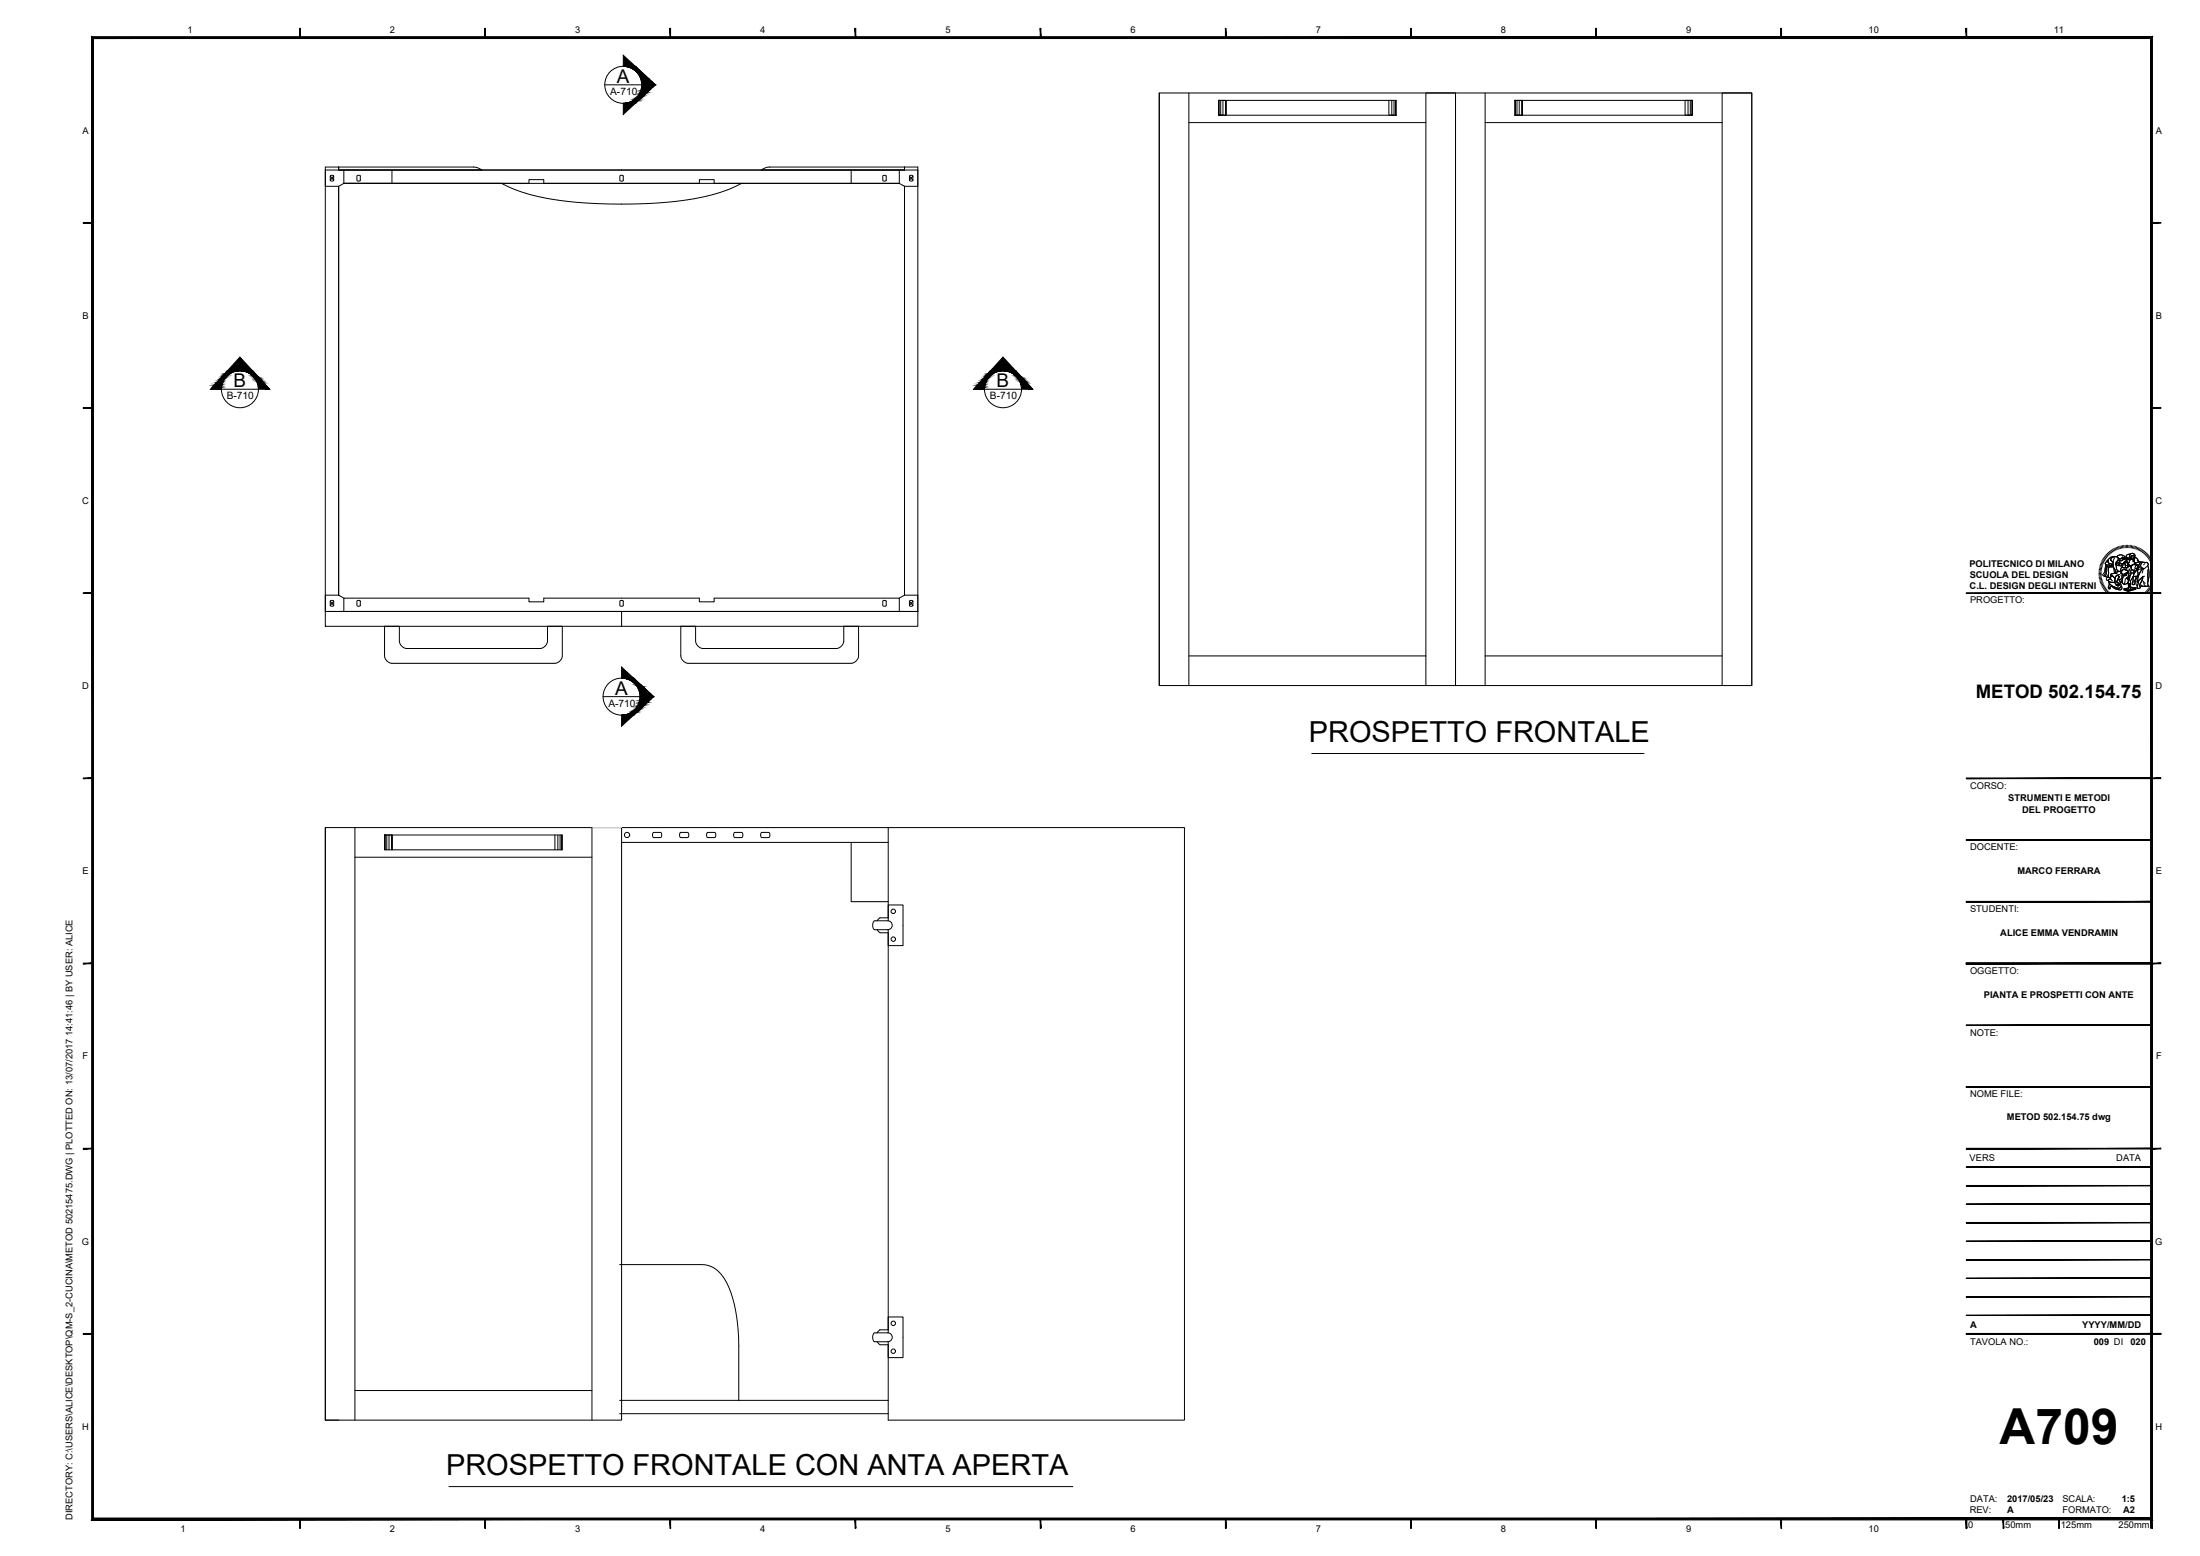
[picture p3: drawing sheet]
<svg xmlns="http://www.w3.org/2000/svg" width="594mm" height="420mm" viewBox="0 0 594 420" stroke-linecap="round" stroke-linejoin="round" font-family="sans-serif">
<!-- layer: 0 -->
<g fill="none" stroke="#000" stroke-width=".27">
<path d="M236.3 248.6h3.4a1.2 1.2 0 0 1 1.2 1.2 1.2 1.2 0 0 1-1.2 1.2l-3.4 .1M236.9 248.6l.7-.8h2.2v-3.4h4v10.9h-4v-3.4h-2.2l-.7-.9M236.3 359.9h3.4a1.2 1.2 0 0 1 1.2 1.2 1.2 1.2 0 0 1-1.2 1.2h-3.4M236.9 359.9l.7-.8h2.2v-3.5h4v11h-4v-3.5h-2.2l-.7-.8"/>
<circle cx="241.2" cy="253.6" r=".6"/>
<circle cx="241.2" cy="246.1" r=".6"/>
<circle cx="241.2" cy="357.3" r=".6"/>
<circle cx="241.2" cy="364.9" r=".6"/>
</g>
<!-- layer: A-FURN -->
<g fill="none" stroke="#000" stroke-width=".27">
<path d="M313 25.1h80v160h-80zM313 25.1v160M321 25.1v160M321 33.1h64M329 31.1h2v-4h-2h.2v4M329 31.1v-4h48v4M329 31.1h48M329.6 27.1v4h.6v-4M331 27.1v4M375 27.1v4h2M375.8 27.1v4h.6v-4M376.8 27.1v4"/>
<path d="M393 25.1h-8v160M393 25.1h80v160h-80zM401 33.1h64M401 25.1v160M409 31.1h2v-4h-2h.2v4M409 31.1v-4h48v4M409 31.1h48M409.6 27.1v4h.6v-4M411 27.1v4M455.8 27.1v4h.6v-4M456.8 31.1v-4h.2h-2v4h2M91.4 45.1v.8h38.7l-1.1-.6-1.2-.2h-40v120h160v-120h-40l-1.1 .2-1.1 .6h38.6v-.8"/>
<path d="M91.4 50.3v110.4M92.8 49.5h42.6a55.9 55.9 0 0 0 21.5 5.2l11.8 .4 7.2-.2 6.2-.5a50.5 50.5 0 0 0 18.1-4.9h42.6M244.2 50.3v110.4M87.8 165.1h160v4h-160zM103.8 169.1h4v4a2.25 2.25 0 0 0 2 2h36a2.25 2.25 0 0 0 2-2v-4h4v8a2.25 2.25 0 0 1-2 2h-44a2.25 2.25 0 0 1-2-2zM167.8 165.1v4M183.8 169.1h4v4a2.25 2.25 0 0 0 2 2h36a2.25 2.25 0 0 0 2-2v-4h4v8a2.25 2.25 0 0 1-2 2h-44a2.25 2.25 0 0 1-2-2zM321 177.1h64M401 177.1h64M465 185.1v-160h8v160M87.8 223.5v160h3.6M87.8 223.5h80v160h-80z"/>
<path d="M95.8 223.5v160M95.8 231.5h64M103.8 225.5h48v4h-48zM104.4 225.5v4M105 225.5v4M105.8 225.5v4v-4h-2h.2v4M149.8 225.5v4M150.6 225.5v4M151.2 225.5v4M151.6 225.5v4M159.8 223.5v160M229.8 227.5v16h10"/>
<path d="M239.8 248.6v-25.1h80v160h-80v-21.2M239.8 251v108.9M167.3 341.5h22.2a8 8 0 0 1 7.1 5.6 41.9 41.9 0 0 1 2.9 16.4v14.6M95.8 375.5h64M167.3 378.1h72.5M167.3 381.7h72.5"/>
</g>
<!-- layer: G-ANNO-DIM -->
<g fill="none" stroke="#000" stroke-width=".27">
<path d="M163.3 22.9h10M59.8 105.1h10M265.8 105.1h10M162.8 188.1h10M354.2 203.5h89.8M121.2 401.4h168.5"/>
<circle cx="168.3" cy="22.9" r="5"/>
<circle cx="64.8" cy="105.1" r="5"/>
<circle cx="270.8" cy="105.1" r="5"/>
<circle cx="167.9" cy="188.1" r="5"/>
</g>
<!-- layer: meccanismi -->
<g fill="none" stroke="#000" stroke-width=".27">
<path d="M89.3 47.4l.8 .1-.1 1.3-.8-.1zM92.8 45.9v3.6h50v-1h4v1M96.5 47.4l.8 .1-.1 1.3-.8-.1zM105.8 45.9v3.6M167.4 47.5l.4-.2 .5 .2-.1 1.3-.5 .1-.3-.2zM188.8 49.5v-1h4v1h50l1.4 .8h3.6v-4.4h-160v4.4h3.6l1.4-.8h107.4M229.8 45.9v3.6M238.4 47.5l.4-.2 .5 .2-.1 1.3-.5 .1-.3-.2zM242.8 45.9v3.6M245.6 47.5l.4-.2 .5 .2-.1 1.3-.5 .1-.3-.2zM89.3 162.2l.5-.1 .3 .2v1.2l-.2 .2-.7-.2zM92.8 165.1v-3.6h50v1h4v-1h42v1h4v-1h50v3.6"/>
<path d="M92.8 161.5l-1.4-.8h-3.6v4.4h160v-4.4h-3.6l-1.4 .8M96.5 162.2h.8l-.1 1.4-.8-.1zM167.4 162.3l.4-.2 .5 .2-.1 1.3-.8-.1zM238.4 162.3l.4-.2 .5 .2-.1 1.3-.8-.1zM245.6 162.3l.4-.2 .5 .2-.1 1.3-.8-.1zM167.3 223.5h72.5M167.8 227.5h72M176.3 224.9l2-.1a.87 .87 0 0 1 0 1.4h-1.8l-.3-.5zM183.7 224.8h1.9a.87 .87 0 0 1 0 1.4l-1.9-.1-.2-.5zM191 224.8h2a.87 .87 0 0 1 0 1.4l-2-.1-.2-.5zM198.3 224.8h1.9a.86 .86 0 0 1 0 1.4l-1.9-.1-.2-.6zM205.6 224.8h1.9a.87 .87 0 0 1 0 1.4l-1.9-.1-.2-.6z"/>
<path d="M236.3 248.6a1.51 1.51 0 0 0 0 2.5M236.3 359.9a1.5 1.5 0 0 0 0 2.4"/>
<circle cx="169.3" cy="225.5" r=".7"/>
</g>
<!-- layer: viti -->
<path d="M89.2 47.5l.9 1.2M90.1 47.5l-.9 1.2M245.6 47.6l.9 1.1M246.5 47.6l-.9 1.1M89.2 162.4l.9 1.1M90.1 162.4l-.9 1.1M245.6 162.4l.9 1.1M246.5 162.4l-.9 1.1" fill="none" stroke="#000" stroke-width=".27"/>
<!-- layer: ante -->
<path d="M159.8 223.5h8" fill="none" stroke="#dcdcdc" stroke-width=".27"/>
<!-- layer: G-ANNO-DIM -->
<g fill="#000" stroke="#000" stroke-width=".27">
<path d="M168.3 14.9l3.3 3h-3.3zM168.8 27.9h2.8zM64.8 96.4l3.4 3.7h-6.8zM270.8 96.4l3.5 3.7h-6.8zM56.9 105.1h2.9zM262.9 105.1h2.9zM167.8 180.1l3.3 3h-3.3zM168.3 193.1h2.8z"/>
<path d="M168.3 17.9h3.3zM168.3 17.9h3.3z"/>
<path d="M168.8 17.9l2.8 .1zM168.8 17.9l2.8 .1z"/>
<path d="M169.2 18l2.6 .1zM169.2 18l2.6 .1z"/>
<path d="M169.6 18.1l2.3 .1zM169.6 18.1l2.3 .1z"/>
<path d="M170.1 18.2l2 .2-.2-.2zM170.1 18.2l2 .2h-1.6z"/>
<path d="M170.5 18.4l1.8 .2-.2-.2zM170.5 18.4l1.8 .2h-1.4z"/>
<path d="M170.9 18.6l1.7 .3-.3-.3zM170.9 18.6l1.7 .3h-1.4z"/>
<path d="M171.2 18.9l1.7 .2-.3-.2zM171.2 18.9l1.7 .2h-1.3z"/>
<path d="M171.6 19.1l1.6 .4-.3-.4zM171.6 19.1l1.6 .4h-1.3z"/>
<path d="M171.9 19.5l1.7 .3-.4-.3zM171.9 19.5l1.7 .3h-1.4z"/>
<path d="M172.2 19.8l1.8 .4-.4-.4zM172.2 19.8l1.8 .4h-1.5z"/>
<path d="M168.3 27.9h3.3zM168.3 27.9h3.3l-3.3 3z"/>
<path d="M169.2 27.8h2.4zM168.8 27.9h2.8z"/>
<path d="M169.6 27.7h2.2zM169.2 27.8h2.4z"/>
<path d="M170.1 27.6l1.7 .1 .1-.1zM169.6 27.7l.5-.1 1.7 .1z"/>
<path d="M170.5 27.4l1.4 .2 .2-.2zM170.1 27.6l.4-.2 1.4 .2z"/>
<path d="M170.9 27.2l1.2 .2 .2-.2zM170.5 27.4l.4-.2 1.2 .2z"/>
<path d="M171.2 26.9l1.1 .3 .3-.3zM170.9 27.2l.3-.3 1.1 .3z"/>
<path d="M171.6 26.7l1 .2 .3-.2zM171.2 26.9l.4-.2 1 .2z"/>
<path d="M171.9 26.4l1 .3 .3-.3zM171.6 26.7l.3-.3 1 .3z"/>
<path d="M172.2 26l1 .4 .4-.4zM172.2 26l1 .4h-1.3z"/>
<path d="M172.5 20.2l1.9 .3-.4-.3zM172.5 20.2l1.9 .3h-1.7z"/>
<path d="M172.5 25.7l1.1 .3 .4-.3zM172.5 25.7l1.1 .3h-1.4z"/>
<path d="M172.7 20.5l2.2 .4-.5-.4zM172.7 20.5l2.2 .4h-2z"/>
<path d="M172.7 25.3l1.3 .4 .4-.4zM172.7 25.3l1.3 .4h-1.5z"/>
<path d="M172.9 20.9l2.4 .5-.4-.5zM172.9 20.9l2.4 .5h-2.2z"/>
<path d="M172.9 24.9l1.5 .4 .5-.4zM172.9 24.9l1.5 .4h-1.7z"/>
<path d="M173.1 21.4l2.7 .4-.5-.4zM173.1 21.4l2.7 .4h-2.6z"/>
<path d="M173.1 24.5l1.8 .4 .4-.4zM173.1 24.5l1.8 .4h-2z"/>
<path d="M173.2 21.8l3.1 .4-.5-.4zM173.2 21.8l3.1 .4h-3z"/>
<path d="M173.2 24l2.1 .5 .5-.5zM173.2 24l2.1 .5h-2.2z"/>
<path d="M173.3 22.2l3.5 .5-.5-.5zM173.3 22.2l3.5 .5h-3.5z"/>
<path d="M173.3 23.6l2.5 .4 .5-.4zM173.3 23.6l2.5 .4h-2.6z"/>
<path d="M173.3 22.7l3.7 .2-.2-.2zM173.3 22.7l3.7 .2h-3.7z"/>
<path d="M173.3 23.1l3 .5 .5-.5zM173.3 23.1l3 .5h-3z"/>
<path d="M173.3 22.9l3.5 .2 .2-.2zM173.3 22.9l3.5 .2h-3.5z"/>
<path d="M57.3 104.7l2.5 .4v-.4zM57.3 104.7l2.5 .4h-2.9z"/>
<path d="M57.7 104.2l2.1 .5 .1-.5zM57.7 104.2l2.1 .5h-2.5z"/>
<path d="M58.1 103.8l1.8 .4 .1-.4zM58.1 103.8l1.8 .4h-2.2z"/>
<path d="M58.5 103.3l1.5 .5 .1-.5zM58.5 103.3l1.5 .5h-1.9z"/>
<path d="M58.8 102.9l1.3 .4 .2-.4zM58.8 102.9l1.3 .4h-1.6z"/>
<path d="M59.2 102.5l1.1 .4 .2-.4zM59.2 102.5l1.1 .4h-1.5z"/>
<path d="M59.5 102.2l1 .3 .2-.3zM59.5 102.2l1 .3h-1.3z"/>
<path d="M59.9 101.8l.8 .4 .3-.4zM59.9 101.8l.8 .4h-1.2z"/>
<path d="M60.2 101.5l.8 .3 .3-.3zM60.2 101.5l.8 .3h-1.1z"/>
<path d="M60.4 101.2l.9 .3 .4-.3zM60.4 101.2l.9 .3h-1.1z"/>
<path d="M60.7 100.9l1 .3 .3-.3zM60.7 100.9l1 .3h-1.3z"/>
<path d="M60.9 100.7l1.1 .2 .4-.2zM60.9 100.7l1.1 .2h-1.3z"/>
<path d="M61.1 100.5l1.3 .2 .4-.2zM61.1 100.5l1.3 .2h-1.5z"/>
<path d="M61.2 100.3l1.6 .2 .4-.2zM61.2 100.3l1.6 .2h-1.7z"/>
<path d="M61.3 100.2h2.4zM61.3 100.2l1.9 .1h-2z"/>
<path d="M61.4 100.2h2.7zM61.3 100.2h2.4z"/>
<path d="M61.4 100.1h3.2zM61.4 100.1h3.6z"/>
<path d="M61.4 100.1h3.2zM61.4 100.1l2.7 .1z"/>
<path d="M65 100.1h3.2zM65 100.1h3.2z"/>
<path d="M65 100.1h3.2zM65 100.1h3.2z"/>
<path d="M65.5 100.1l2.8 .1zM65.5 100.1l2.8 .1z"/>
<path d="M65.9 100.2l2.5 .1zM65.9 100.2l2.5 .1z"/>
<path d="M66.3 100.3l2.3 .2-.2-.2zM66.3 100.3l2.3 .2z"/>
<path d="M66.7 100.5l2 .2-.1-.2zM66.7 100.5l2 .2h-1.6z"/>
<path d="M67.1 100.7l1.9 .2-.3-.2zM67.1 100.7l1.9 .2h-1.5z"/>
<path d="M67.5 100.9l1.7 .3-.2-.3zM67.5 100.9l1.7 .3h-1.3z"/>
<path d="M67.9 101.2l1.6 .3-.3-.3zM67.9 101.2l1.6 .3h-1.3z"/>
<path d="M68.2 101.5l1.6 .3-.3-.3zM68.2 101.5l1.6 .3h-1.2z"/>
<path d="M68.6 101.8l1.5 .4-.3-.4zM68.6 101.8l1.5 .4h-1.3z"/>
<path d="M68.8 102.2l1.6 .3-.3-.3zM68.8 102.2l1.6 .3h-1.3z"/>
<path d="M69.1 102.5l1.7 .4-.4-.4zM69.1 102.5l1.7 .4h-1.5z"/>
<path d="M69.3 102.9l1.9 .4-.4-.4zM69.3 102.9l1.9 .4h-1.7z"/>
<path d="M69.5 103.3l2.1 .5-.4-.5zM69.5 103.3l2.1 .5h-2z"/>
<path d="M69.6 103.8l2.4 .4-.4-.4zM69.6 103.8l2.4 .4h-2.3z"/>
<path d="M69.7 104.2l2.7 .5-.4-.5zM69.7 104.2l2.7 .5h-2.6z"/>
<path d="M69.8 104.7l3 .4-.4-.4zM69.8 104.7l3 .4h-3z"/>
<path d="M263.3 104.7l2.5 .4 .1-.4zM263.3 104.7l2.5 .4h-2.9z"/>
<path d="M263.7 104.2l2.2 .5v-.5zM263.7 104.2l2.2 .5h-2.6z"/>
<path d="M264.1 103.8l1.8 .4 .1-.4zM264.1 103.8l1.8 .4h-2.2z"/>
<path d="M264.5 103.3l1.5 .5 .2-.5zM264.5 103.3l1.5 .5h-1.9z"/>
<path d="M264.9 102.9l1.3 .4 .1-.4zM264.9 102.9l1.3 .4h-1.7z"/>
<path d="M265.3 102.5l1 .4 .2-.4zM265.3 102.5l1 .4h-1.4z"/>
<path d="M265.6 102.2l.9 .3 .3-.3zM265.6 102.2l.9 .3h-1.2z"/>
<path d="M265.9 101.8l.9 .4 .3-.4zM265.9 101.8l.9 .4h-1.2z"/>
<path d="M266.2 101.5l.9 .3 .3-.3zM266.2 101.5l.9 .3h-1.2z"/>
<path d="M266.5 101.2l.9 .3 .3-.3zM266.5 101.2l.9 .3h-1.2z"/>
<path d="M266.7 100.9l1 .3 .4-.3zM266.7 100.9l1 .3h-1.2z"/>
<path d="M266.9 100.7l1.2 .2 .4-.2zM266.9 100.7l1.2 .2h-1.4z"/>
<path d="M267.1 100.5l1.4 .2 .4-.2zM267.1 100.5l1.4 .2h-1.6z"/>
<path d="M267.3 100.3l1.6 .2 .4-.2zM267.3 100.3l1.6 .2h-1.8z"/>
<path d="M267.4 100.2h2.3zM267.4 100.2l1.9 .1h-2z"/>
<path d="M267.4 100.2h2.8zM267.4 100.2h2.3z"/>
<path d="M267.5 100.1h3.1zM267.5 100.1h3.6z"/>
<path d="M267.5 100.1h3.1zM267.5 100.1l2.7 .1z"/>
<path d="M271.1 100.1h3.2zM271.1 100.1h3.2z"/>
<path d="M271.1 100.1h3.2zM271.1 100.1h3.2z"/>
<path d="M271.5 100.1l2.9 .1zM271.5 100.1l2.9 .1z"/>
<path d="M272 100.2l2.5 .1zM272 100.2l2.5 .1z"/>
<path d="M272.4 100.3l2.2 .2-.1-.2zM272.4 100.3l2.2 .2z"/>
<path d="M272.8 100.5l2 .2-.2-.2zM272.8 100.5l2 .2h-1.6z"/>
<path d="M273.2 100.7l1.8 .2-.2-.2zM273.2 100.7l1.8 .2h-1.4z"/>
<path d="M273.6 100.9l1.7 .3-.3-.3zM273.6 100.9l1.7 .3h-1.3z"/>
<path d="M274 101.2l1.5 .3-.2-.3zM274 101.2l1.5 .3h-1.2z"/>
<path d="M274.3 101.5l1.5 .3-.3-.3zM274.3 101.5l1.5 .3h-1.2z"/>
<path d="M274.6 101.8l1.6 .4-.4-.4zM274.6 101.8l1.6 .4h-1.3z"/>
<path d="M274.9 102.2l1.6 .3-.3-.3zM274.9 102.2l1.6 .3h-1.4z"/>
<path d="M275.1 102.5l1.8 .4-.4-.4zM275.1 102.5l1.8 .4h-1.5z"/>
<path d="M275.4 102.9l1.9 .4-.4-.4zM275.4 102.9l1.9 .4h-1.8z"/>
<path d="M275.5 103.3l2.2 .5-.4-.5zM275.5 103.3l2.2 .5h-2z"/>
<path d="M275.7 103.8l2.4 .4-.4-.4zM275.7 103.8l2.4 .4h-2.3z"/>
<path d="M275.8 104.2l2.7 .5-.4-.5zM275.8 104.2l2.7 .5h-2.7z"/>
<path d="M275.8 104.7l3.1 .4-.4-.4zM275.8 104.7l3.1 .4h-3.1z"/>
<path d="M167.8 193.1h3.3zM167.8 193.1h3.3l-3.3 3z"/>
<path d="M167.8 183.1h3.3zM167.8 183.1h3.3z"/>
<path d="M168.3 183.1l2.9 .1zM168.3 183.1l2.9 .1z"/>
<path d="M168.7 183.2l2.6 .1zM168.7 183.2l2.6 .1z"/>
<path d="M168.7 193h2.5zM168.3 193.1h2.8z"/>
<path d="M169.2 183.3l2.2 .1zM169.2 183.3l2.2 .1z"/>
<path d="M169.2 192.9h2.1zM168.7 193h2.5z"/>
<path d="M169.6 183.4l2 .2-.2-.2zM169.6 183.4l2 .2z"/>
<path d="M169.6 192.8l1.7 .1 .1-.1zM169.2 192.9l.4-.1 1.7 .1z"/>
<path d="M170 183.6l1.9 .2-.3-.2zM170 183.6l1.9 .2h-1.5z"/>
<path d="M170 192.6l1.4 .2 .2-.2zM169.6 192.8l.4-.2 1.4 .2z"/>
<path d="M170.4 183.8l1.7 .3-.2-.3zM170.4 183.8l1.7 .3h-1.3z"/>
<path d="M170.4 192.4l1.2 .2 .3-.2zM170 192.6l.4-.2 1.2 .2z"/>
<path d="M170.8 184.1l1.6 .2-.3-.2zM170.8 184.1l1.6 .2h-1.3z"/>
<path d="M170.8 192.2l1.1 .2 .2-.2zM170.4 192.4l.4-.2 1.1 .2z"/>
<path d="M171.1 184.3l1.7 .4-.4-.4zM171.1 184.3l1.7 .4h-1.3z"/>
<path d="M171.1 191.9l1 .3 .3-.3zM170.8 192.2l.3-.3 1 .3z"/>
<path d="M171.5 184.7l1.7 .3-.4-.3zM171.5 184.7l1.7 .3h-1.4z"/>
<path d="M171.5 191.6l.9 .3 .4-.3zM171.1 191.9l.4-.3 .9 .3z"/>
<path d="M171.8 185l1.7 .4-.3-.4zM171.8 185l1.7 .4h-1.5z"/>
<path d="M171.8 191.2l1 .4 .4-.4zM171.8 191.2l1 .4h-1.3z"/>
<path d="M172 185.4l2 .3-.5-.3zM172 185.4l2 .3h-1.7z"/>
<path d="M172 190.9l1.2 .3 .3-.3zM172 190.9l1.2 .3h-1.4z"/>
<path d="M172.3 185.7l2.1 .4-.4-.4zM172.3 185.7l2.1 .4h-1.9z"/>
<path d="M172.3 190.5l1.2 .4 .5-.4zM172.3 190.5l1.2 .4h-1.5z"/>
<path d="M172.5 186.1l2.4 .5-.5-.5zM172.5 186.1l2.4 .5h-2.3z"/>
<path d="M172.5 190.1l1.5 .4 .4-.4zM172.5 190.1l1.5 .4h-1.7z"/>
<path d="M172.6 186.6l2.7 .4-.4-.4zM172.6 186.6l2.7 .4h-2.6z"/>
<path d="M172.6 189.7l1.8 .4 .5-.4zM172.6 189.7l1.8 .4h-1.9z"/>
<path d="M172.7 187l3.1 .4-.5-.4zM172.7 187l3.1 .4h-3z"/>
<path d="M172.7 189.2l2.2 .5 .4-.5zM172.7 189.2l2.2 .5h-2.3z"/>
<path d="M172.8 187.4l3.5 .5-.5-.5zM172.8 187.4l3.5 .5h-3.5z"/>
<path d="M172.8 188.8l2.5 .4 .5-.4zM172.8 188.8l2.5 .4h-2.6z"/>
<path d="M172.8 187.9l3.7 .2-.2-.2zM172.8 187.9l3.7 .2h-3.7z"/>
<path d="M172.8 188.3l3 .5 .5-.5zM172.8 188.3l3 .5h-3z"/>
<path d="M172.8 188.1l3.5 .2 .2-.2zM172.8 188.1l3.5 .2h-3.5z"/>
</g>
<!-- layer: G-ANNO-LOGO -->
<g fill="none" stroke="#000" stroke-width=".27">
<path d="M566.8 154.8h.6M566.8 154.5h.6M566.8 154.1l.7 .1M566.8 153.8l.7 .1M566.9 153.4l.7 .1M567 153.1l.6 .1M567.1 152.7l.6 .2M567.2 152.4l.6 .2M567.3 152l.6 .3M567.4 151.7l.6 .3M567.4 155.2h-.6M567.5 155.5h-.7"/>
<path d="M567.5 155.8l-.7 .1M567.5 156.1l-.6 .2M567.6 151.4l.6 .3M567.6 156.5l-.6 .1M567.7 156.8l-.7 .2M567.7 151.1l.6 .3M567.8 157.1l-.7 .2M567.9 157.4l-.6 .2M567.9 150.8l.6 .3M568 157.7l-.6 .3M568.1 150.5l.6 .4M568.2 158l-.6 .3"/>
<path d="M568.3 158.3l-.6 .3M568.3 150.2l.6 .4M568.5 158.6l-.6 .3M568.6 149.9l.5 .5M568.6 152.5h.7a.84 .84 0 0 0 1.3-.1l.1 .6-1 .1a.81 .81 0 0 1-1.1-.5zM568.7 152.5v.4M568.7 158.8l-.6 .4M568.8 149.6l.5 .5M568.8 153l-.2 .5-.2 1.3-.3 .7 .4 .2M568.9 159.1l-.6 .4M568.9 151.5l.4-.3-.1 .3a.83 .83 0 0 0 1 .8l.3 .1-.5 .4-1-.2a.51 .51 0 0 1-.5-.4 .51 .51 0 0 1 .3-.6zM569.1 149.4l.4 .5"/>
<path d="M569.1 159.3l-.6 .5M569.1 153l.4 .1-.2 .4 .1 1.3-.1 1-.1 .1a.43 .43 0 0 1-.6-.2 .43 .43 0 0 1 .1-.6l.1-1.4zM569.1 153l-.3 .6-.2 1.8a.39 .39 0 0 0 .1 .5 .39 .39 0 0 0 .5 0M569.3 151.2l-.6 .6a.44 .44 0 0 0-.2 .5 .44 .44 0 0 0 .5 .3l.5-.1 .5 .3 .6-.4M569.3 159.6l-.5 .4M569.3 149.1l.5 .6M569.3 156.6a1.22 1.22 0 0 0 1.8 .5M569.3 151l.7-.6 1.3-.1a.99 .99 0 0 0-1.2 1l.5 .4v.7l-.5-.1a.77 .77 0 0 1-.9-.8zM569.5 157v.5l.8 .7 1.9 .8M569.5 157l.5 .2 1.1-.1 .1 .5 .3 .3v.2l.2-.2 .3 .4-.2-.6 .3 .5-.1-.5 .4 .1-.8-.7 .3-.7 .4 .2 .3 1a.79 .79 0 0 1 0 .9 .79 .79 0 0 1-.9 .3l-1.6-.8-.6-.6zM569.5 159.8l-.5 .5M569.5 153.1l1.2-.1 .6 1.2-.1 .5-.4 .1a.6 .6 0 0 0-.8 .7l.2 .1-.4 .5a.55 .55 0 0 1-.5-.9v-1.7z"/>
<path d="M569.5 153.1l-.2 .6v2.1M569.6 148.9l.4 .5M569.6 157.6l.9 .7 1.1 .5a.86 .86 0 0 0 1.2-.6 .65 .65 0 0 1 0 1 .65 .65 0 0 1-.9 0l-1.3-.6a.45 .45 0 0 0-.5-.3 .45 .45 0 0 0-.3 .5v.2h-.3a.91 .91 0 0 1 0-1.2zM569.6 157.6l-.1 .2a.84 .84 0 0 0 0 1.2l.4-.2-.2-.1a.49 .49 0 0 1 .4-.4 .49 .49 0 0 1 .5 .3l.9 .5a1.05 1.05 0 0 0 1.5-.1l-.2-.8M569.8 156.1a.51 .51 0 0 0-.8-.1 .51 .51 0 0 0 .1 .7 .72 .72 0 0 1 .7-.4 .72 .72 0 0 1 .6 .6h.1M569.9 148.7l.4 .5M570 155.7l.4-.2 .2 .1a.71 .71 0 0 1 .5 1v.5a1.19 1.19 0 0 1-1.8-.5l.7-.2-.2-.3zM570 155.1l1.2-.4 .4 .1 .1-.4 .5-.1 .6 .2 .2 .3a1 1 0 0 1 .1 1.3 1 1 0 0 1-1.1 .4v-.3a.47 .47 0 0 0 .1-.8 .47 .47 0 0 0-.8 .3l-.2 .4-.7-.6a.29 .29 0 0 1-.4 0 .29 .29 0 0 1 0-.4zM570.2 148.5l.3 .6M570.3 150.6a.93 .93 0 0 1 1-.3 .93 .93 0 0 1 .7 .9l-.3 .4a.91 .91 0 0 0-.2 1.3 1.1 1.1 0 0 0 .7 1.4l-.5 .1-.2 .4a.55 .55 0 0 1-.3-.8l-.5-1-.1-1.3a.61 .61 0 0 1-.5-.4 .61 .61 0 0 1 .2-.7zM570.4 155.4l.7 .7M570.4 155.5l-.5 .4 .1 .5"/>
<path d="M570.5 148.3l.3 .6M570.7 153h-1.4a.68 .68 0 0 0-.8 .2 .68 .68 0 0 0-.1 .8l-.1 .5-.5 .7 .3 .3M570.8 148.1l.3 .6M570.8 153.4l.2 1.4M571 150.6l-.4 .8v1.1l.6 1.5a.55 .55 0 0 0 .3 .8l.2-.4 .5-.2a1.03 1.03 0 0 1-.7-1.4 1.45 1.45 0 0 1 .5-1.7 .92 .92 0 0 0-1.2-.8l-.9 .2-.6 .5-.1 .5a.83 .83 0 0 0 1 .8l.3 .1M571.1 148l.3 .6M571.2 154.7l-.4 .1a.61 .61 0 0 0-.8 .7l.2 .1M571.3 150.3a1.01 1.01 0 0 0-1.3 1l.6 .3M571.4 147.8l.3 .6M571.5 155.4a.46 .46 0 0 1 .7 .2 .46 .46 0 0 1-.2 .6l-.4 .9 .8 .8-.4-.2 .1 .5-.3-.5 .1 .6-.2-.4-.2 .2v-.2l-.4-.6v-1.1zM571.5 155.4a.47 .47 0 0 1 .7 .2 .47 .47 0 0 1-.2 .6l-.4 1 .8 .7-.4-.2 .1 .5-.3-.5 .1 .6-.2-.4-.2 .2v-.2l-.4-.6v-1.1zM571.5 151.7l.4-.3 .6-.1-.1 .5-1.1 .5z"/>
<path d="M571.5 152.2l.8-.3 .3 .2a.33 .33 0 0 0-.4 .2 .33 .33 0 0 0 .2 .4 .61 .61 0 0 1-.9-.5zM571.6 152.2a.56 .56 0 0 0 .8 .5M571.7 150.4l.7-.6 1.1 .2a.3 .3 0 0 1 .3 .5 .3 .3 0 0 1-.5 .1l-.2-.2-.5 .5-.6-.2M571.8 147.7l.2 .6M571.8 150.1l1.1-.3 .7 .4a.23 .23 0 0 1 .2 .3 .23 .23 0 0 1-.3 .1l-.4-.2v.2l-.7 .3-.7-.5zM572 150.7l.6 .2 .6-.5 .3 .2-.2 .6-.4 .2-.5-.2-.5 .2zM572.1 147.6l.2 .6M572.2 154.3l.6 .2 .4 .7a.77 .77 0 0 1-.3 1M572.3 152.2h.8l-.2 .1a.38 .38 0 0 1-.4 .6 .38 .38 0 0 1-.2-.7zM572.3 156.6l.3 1a.79 .79 0 0 1 .1 .9 .79 .79 0 0 1-.9 .3M572.3 151.9l.3 .2M572.4 151.6v.2l-1.1 .5"/>
<path d="M572.4 155.1l-.8 .2M572.4 147.5l.2 .6M572.5 151.3l-.4 .5M572.6 154.8l.7 .5M572.7 152.1a.34 .34 0 0 0-.4 .4 .34 .34 0 0 0 .4 .3 .34 .34 0 0 0 .2-.5l.2-.1-.6 .1M572.7 155.3a.7 .7 0 0 1 .2 .9 .7 .7 0 0 1-1 .2M572.8 154.5v-.3l.6-.4 1 .2 .1 .3a.27 .27 0 0 1 .1 .4 .27 .27 0 0 1-.4 0l-1 .4 .6 .4 .4-.3 .1-.4a.44 .44 0 0 0 .3-.4 .44 .44 0 0 0-.4-.4l-.9-.2-.5 .7-.2-.1v-.5l.5-.8 .2 .2h1.1l.5-.4v-.3l.6 .2 .1 1a.69 .69 0 0 0-.1 1l-.3 .6-.4 .2-.2 .5-.3-.1 .1 .3a.23 .23 0 0 1 .3 .1 .23 .23 0 0 1 0 .3l.2-.2-.3 1a.95 .95 0 0 1-1.5 0l-.3-.4 .3-.6 .2-1.1M572.8 147.4l.1 .6M572.8 154.2l.6-.4h.6l.5 .5a.29 .29 0 0 1 .1 .4 .29 .29 0 0 1-.5 0l-.2 .2a.47 .47 0 0 1-.6 .3 .47 .47 0 0 1-.4-.4zM572.8 157.1l.8 .7M573 151.2v.1M573.1 150.8l.2 .1"/>
<path d="M573.1 153.1a1.27 1.27 0 0 0-.5 1.3M573.1 156.5v.9M573.1 147.3l.1 .7M573.1 150.9h.1M573.2 155.1l1.2-.4-.2 .5-.4 .3zM573.2 155.9l-.3 1-.4 .4M573.5 151l.7-.2a.29 .29 0 0 1 .2 .5 .29 .29 0 0 1-.4-.1zM573.5 147.3l.1 .6M573.5 150.7l-.2 .5-.4 .2-.5-.2-.5 .2M573.5 151.9l.8-.3 .6 1.1a.22 .22 0 0 1-.1 .3 .22 .22 0 0 1-.3-.1 .22 .22 0 0 1 .2-.3l-.2-.7a.43 .43 0 0 0-.7-.1 .43 .43 0 0 0 .1 .7v.1a.49 .49 0 0 1-.1 .7 .49 .49 0 0 1-.7-.3zM573.6 159l2-.4 1.1 .2-2 .6zM573.6 159l1.1 .4v.3l-1.1-.4z"/>
<path d="M573.8 151.8l.7 .1 .2 .5a.64 .64 0 0 1-.1 .7 .64 .64 0 0 1-.7 .2zM573.8 147.2l.1 .7M573.9 150.8v-.2a.52 .52 0 0 1 .6-.1 .52 .52 0 0 1 .3 .5l-.3 .2M573.9 155.3h.1M573.9 156.2l-.3 1.6 1-.2M574 150.6a.5 .5 0 0 1 .5 0 .5 .5 0 0 1 .2 .5l-.8-.3zM574 154.9l.1 .1M574 155.2l.1 .1M574.1 155h-.1M574.1 152h.1M574.2 152l-.2 .1M574.2 147.2v.7"/>
<path d="M574.3 151l-.4-.2-.4 .2h.3a.36 .36 0 0 0 .3 .3 .36 .36 0 0 0 .4-.3l-.2-.2v.2M574.3 156l.3 .1 .2-.5 .4-.2-.3 1.1-.2 .2a.23 .23 0 0 0 0-.3 .23 .23 0 0 0-.3-.1zM574.3 153.3v.7M574.4 154.8l-.2 .5a.5 .5 0 0 1-.8-.1M574.4 151.8l.2 .3-.1 .1M574.5 152a.43 .43 0 0 0-.7-.2 .43 .43 0 0 0 .1 .7 .51 .51 0 0 1-.1 .8 .51 .51 0 0 1-.7-.3l.6-1.3 .8 .1 .4 .8a.24 .24 0 0 1-.1 .4 .24 .24 0 0 1-.3-.3M574.5 147.2v.7M574.6 152.3l-.2 .1M574.6 152.1a.41 .41 0 0 1 0 .6 .41 .41 0 0 1-.6 0l-.1-.1M574.6 153l-.3 .3h-.4M574.7 159.4l2-.6v.3l-2 .6zM574.7 159.4v.3"/>
<path d="M574.7 151h.2l.1 .5-.2 .7M574.8 155.6h.1M574.8 156.2l-.1 .5 .2-.2M574.8 150.6l.1 .4M574.9 152.6l-.1-.5a.89 .89 0 0 0 0-1.1l-.4-.5a.45 .45 0 0 1-.2-.6 .45 .45 0 0 1 .6-.2h.5l-.3 .7 .1 .8 .2-.1v-.4l.3 .3 .5-.1-.1 .6 .2-.1 .4 .7-1.1 .7M574.9 147.2v.7M575 155.9l-.2 .3v-.3M575 153.6l-.2 1.4M575 152.8l.4 .2M575.1 157.6h.1l.2 1-.3-.5-.4 .7zM575.1 154.8l-.4 .3v.5M575.2 155.4l-.4 .2-.2 .5h-.4l.3 .3 .3-.1"/>
<path d="M575.2 153.7l-.4 .8M575.3 147.2l-.1 .7M575.3 149.7h-.5a.61 .61 0 0 0-.6 .7M575.4 150.7l.2 .3 .5-.1M575.4 149.5h.6l.4 .1 .1 .4v.7l-.4 .9v-.7l.2-.5a.35 .35 0 0 0-.1-.4 .35 .35 0 0 0-.5 .1l-.3 .3-.1 .7-.2 .1-.1-.8zM575.4 149.5l.6-.1 .4 .2 .1 .4v.7l-.4 .9 .2-1.3a.27 .27 0 0 0-.1-.3 .27 .27 0 0 0-.3 .1h-.4l-.2 1-.2 .1-.1-.8zM575.5 152.8l.2-.2a.95 .95 0 0 1 1.2-.1 .62 .62 0 0 1 .7 .4 .62 .62 0 0 1-.4 .8 .88 .88 0 0 1-.8 .5 .88 .88 0 0 1-.8-.5zM575.5 150.4l.3 .1M575.5 150.1h.4a.29 .29 0 0 1 .4-.1 .29 .29 0 0 1 0 .4l-.2 .5-.5 .1-.3-.3zM575.5 154.8l.9-.2-.7 1.6a1.5 1.5 0 0 0-.5 1.5l-.1-.1-.3 .6-.2-.9zM575.5 154.8l-.9 2.5 .2 .9 .4-.6 .2 1.4-.3-.9-.4 1 .1-.9M575.6 150.9h.1"/>
<path d="M575.6 153.8a.62 .62 0 0 0-.1 1l1-.2 .4-.6M575.6 147.3l-.1 .7M575.6 150.5h.1M575.7 150.8h.1M576 147.4l-.2 .6M576 150.6l.2 .1M576 150.6v.1M576.1 155.7l.7-.1-.1 .7-.4 .7 .2 .7-.4 .2-.4-.2zM576.2 151.4l.4 .7M576.3 153.9h.1M576.3 147.4l-.2 .7M576.4 152.3l1-.5 .8-.1-.7 1z"/>
<path d="M576.4 154.6l-.7 1.6a1.5 1.5 0 0 0-.5 1.5M576.5 153.8l-.3 .1M576.5 150.4a1.28 1.28 0 0 1 .9 1.1l.3 .2-.6 .2a.51 .51 0 0 1-.6 .1 .51 .51 0 0 1-.3-.6zM576.5 150.4l.7 .6 .2 .4M576.5 154.1l-.1 .1M576.7 147.5l-.2 .7M576.7 158.8v.3l-2 .6-1.1-.4v-.3l1.1 .4 2-.6a5.9 5.9 0 0 0-3.1 .2M576.8 155.7l-.5 1.3 .2 .7-.2 .2-.6-.2 .3-1.9M577 147.7l-.2 .6M577 153.8h.3l-.1 .7a.68 .68 0 0 1-.2 1.1l-1 .1 .4-1.1zM577.1 153.5l-.1 .4M577.1 152.5l.3 .1 .2 .3"/>
<path d="M577.1 151.3l.5 .4M577.2 155.6l-1.2 .1M577.2 157l-.1 .2 .3 .2M577.3 147.8l-.2 .6M577.3 153.8v1.2l-.2 1a1.81 1.81 0 0 0-.1 2.1l.2 .1M577.5 156.7l1.1-1-.5 1.6a1.28 1.28 0 0 0-.2 1.4l-.1 .1a.46 .46 0 0 1-.7 0 .46 .46 0 0 1 .1-.7zM577.5 152.7a1.04 1.04 0 0 1 .6-.9 1.04 1.04 0 0 1 1.1 .1 .56 .56 0 0 1 .8 .2 .56 .56 0 0 1-.2 .8l-.3 .3a1.09 1.09 0 0 1-1.9-.3M577.6 152.9l-.5 .6a.64 .64 0 0 1-.3 .7 .64 .64 0 0 1-.7-.1l-.1-.1a.7 .7 0 0 1-.3-1.2l.6-.3a.32 .32 0 0 1 .4 .1 .32 .32 0 0 1-.1 .5v.2a.22 .22 0 0 0 .1 .3 .22 .22 0 0 0 .3-.2l.2-.4-.1-.5-.7-.2-.8 .4-.1 .6M577.6 154.5v.5M577.7 147.9l-.3 .6M578 148.1l-.3 .6M578 153.7l-.8 .1"/>
<path d="M578.1 157.9l.6 .4M578.3 148.3l-.4 .5M578.3 151.7a2.54 2.54 0 0 0-2 .6M578.5 156.7l.8 .9M578.5 153.7a6.7 6.7 0 0 0-1.4 3.4l1.5-1.4 .5-.1M578.6 151.8a.92 .92 0 0 0-.6 1 .92 .92 0 0 0 1 .7M578.6 151.8l.7 .2a.5 .5 0 0 1 .6 0 .5 .5 0 0 1 .1 .7l.2 1.1a8 8 0 0 1-.2 3.7l.2 .8h-1.9a.45 .45 0 0 1-.6-.3 .45 .45 0 0 1 .3-.5l.6-1.8-1.5 1.4a5.8 5.8 0 0 1 1.5-3.4l.4-.1a.93 .93 0 0 1-1-.8 .93 .93 0 0 1 .6-1zM578.6 148.4l-.4 .6M578.6 155.7l-.5 1.6a1.28 1.28 0 0 0-.2 1.4l-.1 .1a.46 .46 0 0 1-.7 0 .46 .46 0 0 1 .1-.7l.3-1.4M578.7 153.7l-.2 1M578.9 157.1l.1 .8 .5 .4M578.9 148.6l-.4 .6"/>
<path d="M579.1 152.2l-.2 .3M579.2 148.9l-.5 .5M579.2 159.9l.5 .5M579.4 159.7l.5 .5M579.4 149.1l-.4 .5M579.7 159.5l.5 .4M579.7 149.3l-.5 .5M579.9 159.2l.5 .4M579.9 153.9l.1 3.3M580 149.6l-.5 .5M580 152.7a9.5 9.5 0 0 1 0 5l.2 .6-2.4-.1M580.1 159l.5 .4"/>
<path d="M580.2 149.8l-.5 .5M580.2 158.7l.6 .4M580.4 158.4l.6 .4M580.4 150.1l-.5 .4M580.6 158.1l.6 .4M580.6 150.4l-.5 .4M580.7 157.8l.6 .3M580.8 150.7l-.5 .4M580.9 157.5l.6 .3M581 157.3l.6 .2M581 151l-.6 .3M581.1 156.9l.6 .2"/>
<path d="M581.2 156.6l.6 .2M581.2 151.3l-.6 .3M581.2 156.3l.7 .1M581.3 156l.7 .1M581.3 155.7h.7M581.4 151.6l-.7 .3M581.4 155.3l.7 .1M581.4 155.1h.7M581.5 152l-.6 .2M581.6 152.3l-.6 .2M581.7 152.6l-.6 .2M581.8 153l-.6 .1"/>
<path d="M581.9 153.3l-.6 .2M582 153.7l-.7 .1M582 154l-.7 .1M582.1 154.4h-.7M582.1 154.7l-.7 .1M569.7 160l-.4 .5M570 160.3l-.5 .5M570.2 160.5l-.4 .5M570.5 160.6l-.4 .6M570.8 160.8l-.4 .6M571.1 161l-.4 .6M571.3 161.1l-.3 .6"/>
<path d="M571.6 161.3l-.2 .6M571.9 161.4l-.2 .6M572.2 161.5l-.2 .6M572.6 161.6l-.2 .6M572.9 161.7l-.2 .6M573.2 161.7l-.1 .7M573.5 161.8l-.1 .7M573.8 161.8v.7M574.2 161.8l-.1 .7M574.5 161.8v.7M574.8 161.8l.1 .7M575.1 161.8l.1 .7"/>
<path d="M575.5 161.8l.1 .6M575.8 161.7l.1 .7M576.1 161.6l.2 .7M576.4 161.5l.2 .7M576.7 161.5l.2 .6M577 161.3l.3 .7M577.3 161.2l.3 .6M577.6 161.1l.3 .6M577.9 160.9l.3 .6M578.2 160.7l.3 .6M578.4 160.6l.4 .5M578.7 160.4l.4 .5"/>
<path d="M579 160.2l.4 .5"/>
</g>
<!-- layer: G-ANNO-TTLB -->
<g fill="#fff" stroke="#fff" stroke-width=".27">
<path d="M556 160.2l30.7 4.3-5.7-4.3zM556 160.2l30.7 4.3h-30.7z"/>
<path d="M581 145.6h5.7l-5.7 14.6zM586.7 145.6l-5.7 14.6 5.7 4.3z"/>
</g>
<path d="M556 160.2h25v-14.6h5.7v18.9h-30.7z" fill="none" stroke="#fff" stroke-width=".27"/>
<g fill="#000" stroke="#000" stroke-width=".27">
<path d="M80.9 7.7l.2 2.5v-2.5zM80.9 7.7l.2 2.5h-.2z"/>
<path d="M130.9 7.7l.2 2.5v-2.5zM130.9 7.7l.2 2.5h-.2z"/>
<path d="M180.9 7.7l.2 2.5v-2.5zM180.9 7.7l.2 2.5h-.2z"/>
<path d="M230.9 7.7l.2 2.5v-2.5zM230.9 7.7l.2 2.5h-.2z"/>
<path d="M280.9 7.7l.2 2.5v-2.5zM280.9 7.7l.2 2.5h-.2z"/>
<path d="M330.9 7.7l.2 2.5v-2.5zM330.9 7.7l.2 2.5h-.2z"/>
<path d="M380.9 7.7l.2 2.5v-2.5zM380.9 7.7l.2 2.5h-.2z"/>
<path d="M430.9 7.7l.2 2.5v-2.5zM430.9 7.7l.2 2.5h-.2z"/>
<path d="M480.9 7.7l.2 2.5v-2.5zM480.9 7.7l.2 2.5h-.2z"/>
<path d="M530.9 7.7l.2 2.5v-2.5zM530.9 7.7l.2 2.5h-.2z"/>
<path d="M25.2 10.4h555.5l.5-.5zM24.8 9.9h556.4l-556 .5zM24.8 9.9l.4 400v-399.5zM24.8 9.9l.4 400-.4 .5zM25.2 409.9l-.4 .5 555.9-.5zM24.8 410.4l555.9-.5 .5 .5zM580.7 10.4v399.5l.5 .5zM580.7 10.4l.5-.5v400.5z"/>
<path d="M22.5 60.3h2.5v-.2zM22.5 60.1h2.5l-2.5 .2z"/>
<path d="M581 60.3h2.5v-.2zM581 60.1h2.5l-2.5 .2z"/>
<path d="M22.5 110.3h2.5v-.2zM22.5 110.1h2.5l-2.5 .2z"/>
<path d="M581 110.3h2.5v-.2zM581 110.1h2.5l-2.5 .2z"/>
<path d="M22.5 160.3h2.5v-.2zM22.5 160.1h2.5l-2.5 .2z"/>
<path d="M531 160.3h50v-.2zM531 160.1h50l-50 .2z"/>
<path d="M581 160.3h2.5v-.2zM581 160.1h2.5l-2.5 .2z"/>
<path d="M22.5 210.3h2.5v-.2zM22.5 210.1h2.5l-2.5 .2z"/>
<path d="M531 210.3h50v-.2zM531 210.1h50l-50 .2z"/>
<path d="M581 210.3h2.5v-.2zM581 210.1h2.5l-2.5 .2z"/>
<path d="M531 226.9h50v-.2zM531 226.7h50l-50 .2z"/>
<path d="M531 243.4v.2l50-.2zM531 243.6l50-.2v.2z"/>
<path d="M531 243.6h50v-.2zM531 243.4h50l-50 .2z"/>
<path d="M22.5 260.2h2.5v-.1zM22.5 260.1h2.5l-2.5 .1z"/>
<path d="M531 260.1v.1l50-.1zM531 260.2l50-.1v.1z"/>
<path d="M531 260.1v.1l50-.1zM531 260.2l50-.1v.1z"/>
<path d="M531 276.7v.2l50-.2zM531 276.9l50-.2v.2z"/>
<path d="M531 260.1v.1l50-.1zM531 260.2l50-.1v.1z"/>
<path d="M531 260.1v.1l50-.1zM531 260.2l50-.1v.1z"/>
<path d="M581 260.2h2.5v-.1zM581 260.1h2.5l-2.5 .1z"/>
<path d="M531 293.4v.2l50-.2zM531 293.6l50-.2v.2z"/>
<path d="M531 293.4v.2l50-.2zM531 293.6l50-.2v.2z"/>
<path d="M22.5 310.3h2.5v-.2zM22.5 310.1h2.5l-2.5 .2z"/>
<path d="M531 315.1h50zM531 315.2l50-.1z"/>
<path d="M531 310.1v.2l50-.2zM531 310.3l50-.2v.2z"/>
<path d="M581 310.3h2.5v-.2zM581 310.1h2.5l-2.5 .2z"/>
<path d="M531 335.1h50zM531 335.2l50-.1z"/>
<path d="M531 330.1h50zM531 330.2l50-.1z"/>
<path d="M531 325.1h50zM531 325.2l50-.1z"/>
<path d="M531 320.1h50zM531 320.2l50-.1z"/>
<path d="M531 355.1h50zM531 355.2l50-.1z"/>
<path d="M531 350.1h50zM531 350.2l50-.1z"/>
<path d="M531 345.1h50zM531 345.2l50-.1z"/>
<path d="M531 340.1h50zM531 340.2l50-.1z"/>
<path d="M22.5 360.2h2.5v-.1zM22.5 360.1h2.5l-2.5 .1z"/>
<path d="M531 360.1v.1l50-.1zM531 360.2l50-.1v.1z"/>
<path d="M531 360.1v.1l50-.1zM531 360.2l50-.1v.1z"/>
<path d="M581 360.2h2.5v-.1zM581 360.1h2.5l-2.5 .1z"/>
<path d="M581 360.2h2.5v-.1zM581 360.1h2.5l-2.5 .1z"/>
<path d="M581 360.2h2.5v-.1zM581 360.1h2.5l-2.5 .1z"/>
<path d="M80.9 410.2l.2 2.5v-2.5zM80.9 410.2l.2 2.5h-.2z"/>
<path d="M130.9 410.2l.2 2.5v-2.5zM130.9 410.2l.2 2.5h-.2z"/>
<path d="M180.9 410.2l.2 2.5v-2.5zM180.9 410.2l.2 2.5h-.2z"/>
<path d="M230.9 410.2l.2 2.5v-2.5zM230.9 410.2l.2 2.5h-.2z"/>
<path d="M280.9 410.2l.2 2.5v-2.5zM280.9 410.2l.2 2.5h-.2z"/>
<path d="M330.9 410.2l.2 2.5v-2.5zM330.9 410.2l.2 2.5h-.2z"/>
<path d="M380.9 410.2l.2 2.5v-2.5zM380.9 410.2l.2 2.5h-.2z"/>
<path d="M430.9 410.2l.2 2.5v-2.5zM430.9 410.2l.2 2.5h-.2z"/>
<path d="M480.9 410.2l.2 2.5v-2.5zM480.9 410.2l.2 2.5h-.2z"/>
<path d="M530.9 410.2v2.5h.2zM530.9 410.2h.2v2.5z"/>
<path d="M530.9 410.2l.2 2.5v-2.5zM530.9 410.2l.2 2.5h-.2z"/>
<path d="M540.9 410.2l.2 2.5v-2.5zM540.9 410.2l.2 2.5h-.2z"/>
<path d="M555.9 410.2l.2 2.5v-2.5zM555.9 410.2l.2 2.5h-.2z"/>
<path d="M580.7 410.2l.5 2.5v-2.5zM580.7 410.2l.5 2.5h-.5z"/>
</g>
<text font-size="13.4" x="540" y="390">A709</text>
<g font-size="7.8">
<text x="353.4" y="200.3">PROSPETTO FRONTALE</text>
<text x="120.4" y="398.3">PROSPETTO FRONTALE CON ANTA APERTA</text>
</g>
<g font-size="5.1">
<text x="166.6" y="22.4">A</text>
<text x="63.1" y="104.6">B</text>
<text x="269.1" y="104.6">B</text>
<text x="166.1" y="187.6">A</text>
</g>
<text font-size="5" x="533.5" y="188.4">METOD 502.154.75</text>
<g font-size="2.7">
<text x="164.8" y="25.6">A-710</text>
<text x="61.2" y="107.8">B-710</text>
<text x="267.3" y="107.8">B-710</text>
<text x="164.3" y="190.8">A-710</text>
</g>
<g font-size="2.5">
<text x="50.6" y="9">1</text>
<text x="105.3" y="9">2</text>
<text x="155.3" y="9">3</text>
<text x="205.3" y="9">4</text>
<text x="255.3" y="9">5</text>
<text x="305.3" y="9">6</text>
<text x="355.3" y="9">7</text>
<text x="405.3" y="9">8</text>
<text x="455.3" y="9">9</text>
<text x="504.6" y="9">10</text>
<text x="554.6" y="9">11</text>
<text x="22.2" y="36.1">A</text>
<text x="582.1" y="36.1">A</text>
<text x="22.2" y="86.1">B</text>
<text x="582.1" y="86.1">B</text>
<text x="22.2" y="136.1">C</text>
<text x="582.1" y="136.1">C</text>
<text x="531.8" y="153.1">POLITECNICO DI MILANO</text>
<text x="531.9" y="159.1">C.L. DESIGN DEGLI INTERNI</text>
<text x="531.9" y="156.1">SCUOLA DEL DESIGN</text>
<text x="532" y="162.9">PROGETTO:</text>
<text x="22.2" y="186.1">D</text>
<text x="582.1" y="186.1">D</text>
<text x="532" y="213">CORSO:</text>
<text x="542.3" y="216.4">STRUMENTI E METODI</text>
<text x="546.1" y="219.4">DEL PROGETTO</text>
<text x="532" y="229.6">DOCENTE:</text>
<text x="22.2" y="236.1">E</text>
<text x="544.8" y="236.1">MARCO FERRARA</text>
<text x="582.1" y="236.1">E</text>
<text x="532" y="246.3">STUDENTI:</text>
<text x="540.2" y="252.7">ALICE EMMA VENDRAMIN</text>
<text x="532" y="262.9">OGGETTO:</text>
<text x="535.7" y="269.4">PIANTA E PROSPETTI CON ANTE</text>
<text x="532" y="279.6">NOTE:</text>
<text x="22.3" y="286.1">F</text>
<text x="582.2" y="286.1">F</text>
<text x="532" y="296.3">NOME FILE:</text>
<text x="541.9" y="302.5">METOD 502.154.75 dwg</text>
<text x="531.9" y="313.6">VERS</text>
<text x="571.5" y="313.6">DATA</text>
<text x="22.1" y="336.1">G</text>
<text x="582" y="336.1">G</text>
<text x="532" y="358.6">A</text>
<text x="562.3" y="358.6">YYYY/MM/DD</text>
<text x="532" y="363.1">TAVOLA NO.:</text>
<text x="565.4" y="363.1">009 DI</text>
<text x="575.3" y="363.1">020</text>
<text x="22.2" y="386.1">H</text>
<text x="582.1" y="386.1">H</text>
<text x="532" y="405.6">DATA:</text>
<text x="542" y="405.5">2017/05/23</text>
<text x="556.9" y="405.6">SCALA:</text>
<text x="572.9" y="405.5">1:5</text>
<text x="19.5" y="410.4" transform="rotate(-90 19.5 410.4)">DIRECTORY: C:\USERS\ALICE\DESKTOP\QM-S_2-CUCINA\METOD 50215475.DWG | PLOTTED ON: 13/07/2017 14:41:46 | BY USER: ALICE</text>
<text x="48.8" y="413.6">1</text>
<text x="105.3" y="413.6">2</text>
<text x="155.3" y="413.6">3</text>
<text x="205.3" y="413.6">4</text>
<text x="255.3" y="413.6">5</text>
<text x="305.3" y="413.6">6</text>
<text x="355.3" y="413.6">7</text>
<text x="405.3" y="413.6">8</text>
<text x="455.3" y="413.6">9</text>
<text x="504.6" y="413.6">10</text>
<text x="531.5" y="412.7">0</text>
<text x="531.9" y="408.5">REV:</text>
<text x="541.5" y="412.7">50mm</text>
<text x="542" y="408.6">A</text>
<text x="556.5" y="412.7">125mm</text>
<text x="556.9" y="408.6">FORMATO:</text>
<text x="572.1" y="412.7">250mm</text>
<text x="573.4" y="408.6">A2</text>
</g>
</svg>
